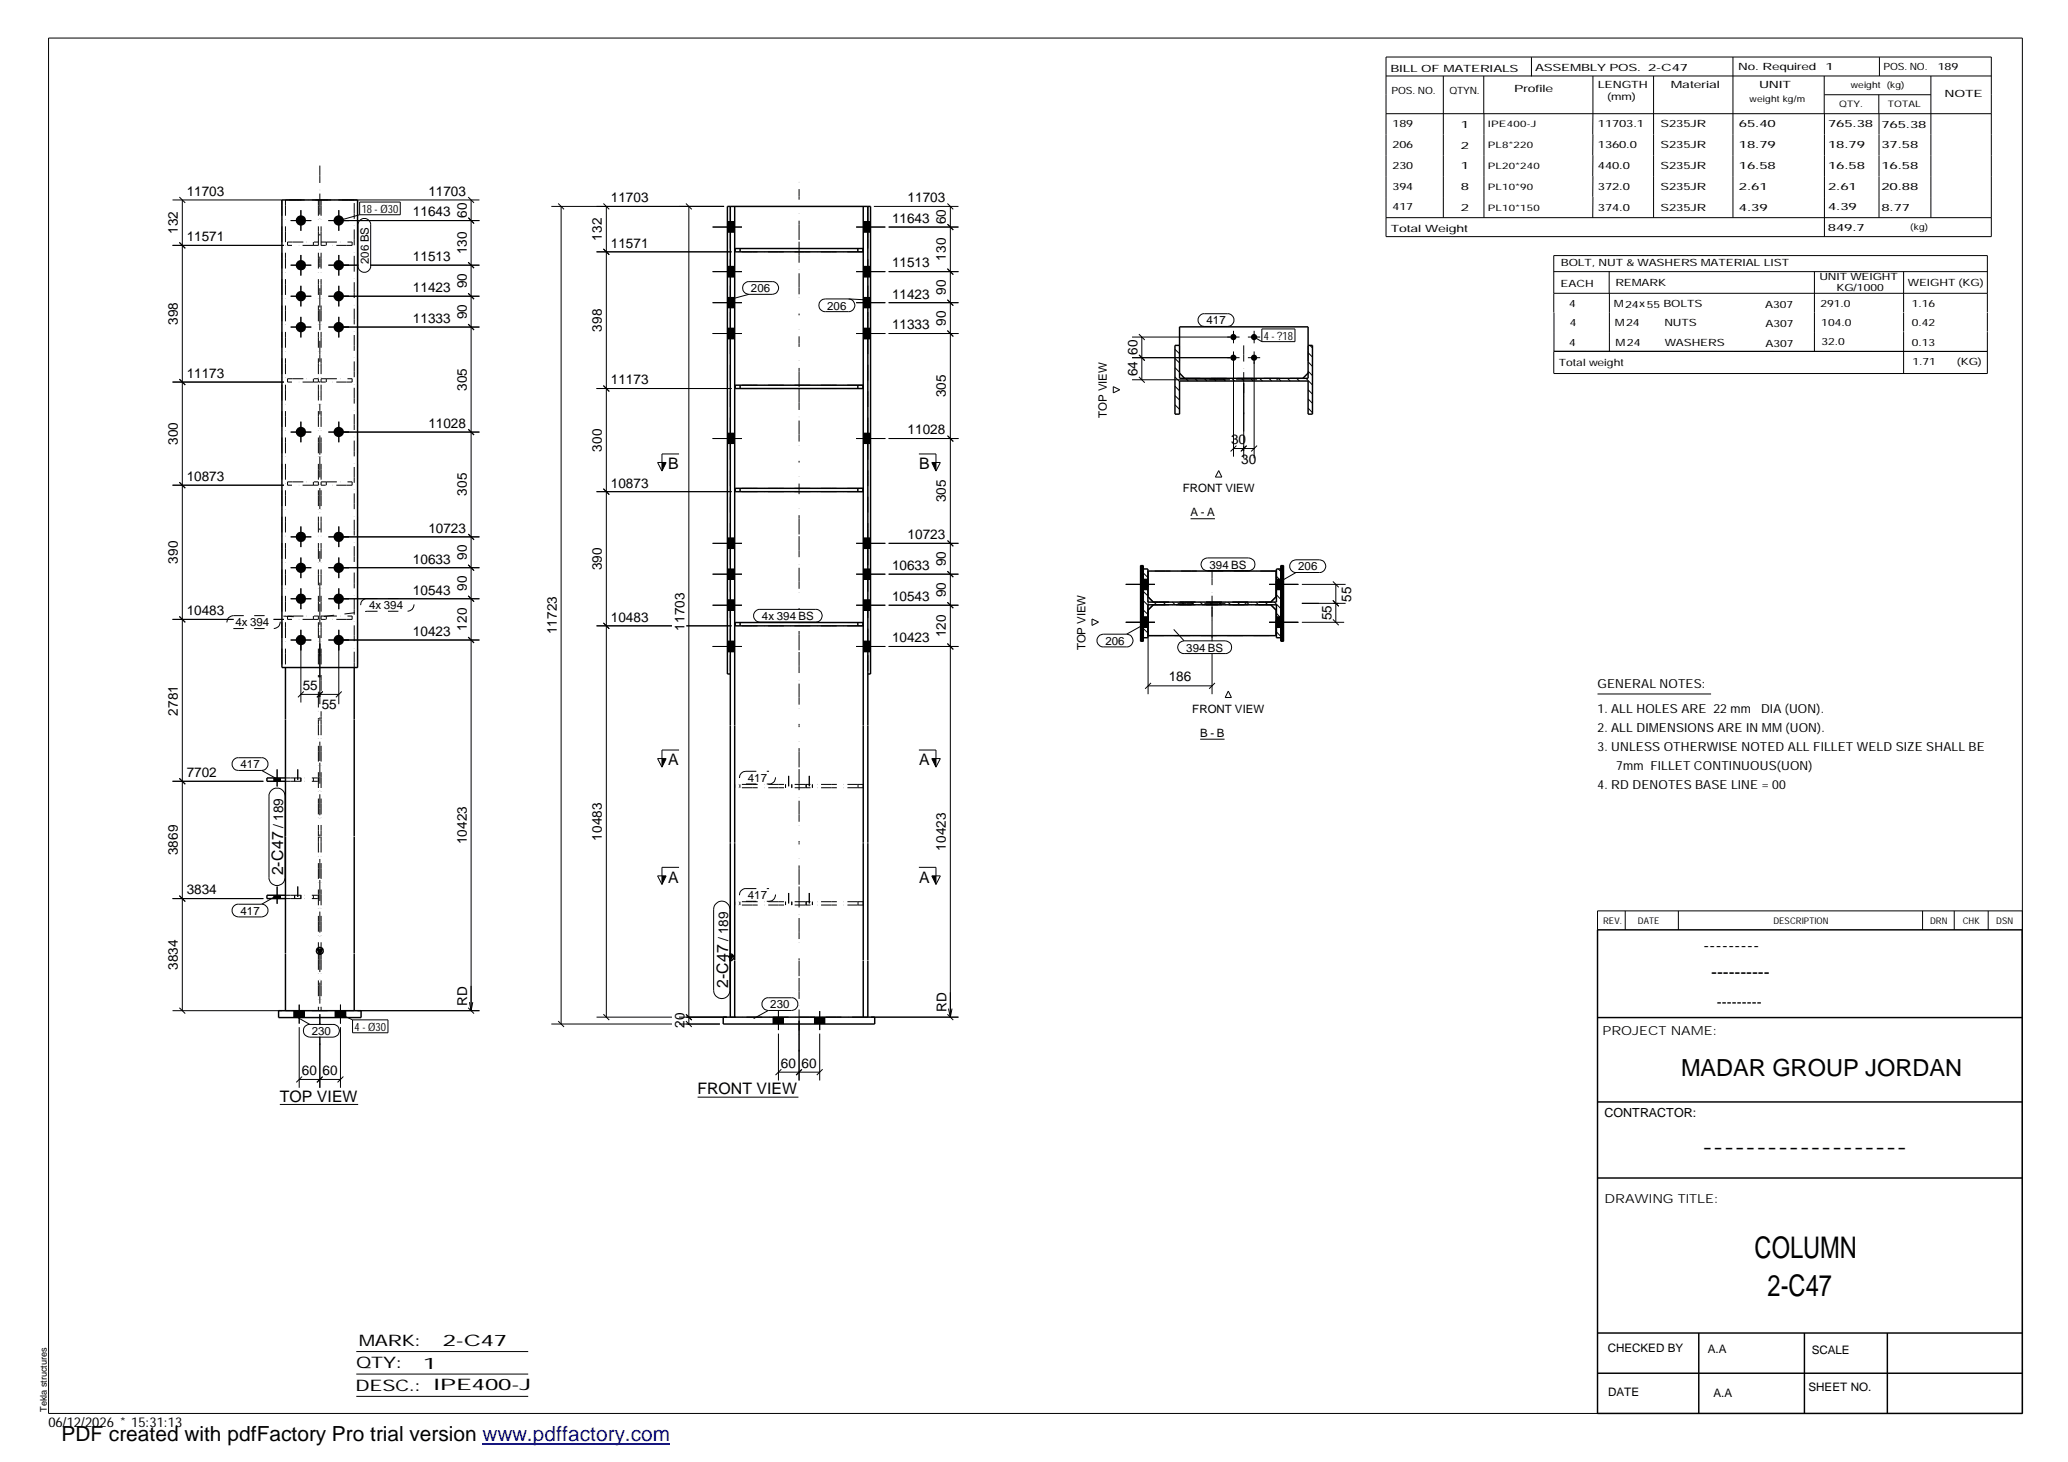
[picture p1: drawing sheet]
<svg xmlns="http://www.w3.org/2000/svg" width="420mm" height="297mm" viewBox="0 0 420 297" stroke-linecap="round" stroke-linejoin="round" font-family="sans-serif">
<g fill="none" stroke="#000" stroke-width=".2">
<path d="M9.9 7.7h401v279.5h-401zM281.6 11.6h123v36.5h-123zM281.6 15.4h123M293.2 15.4v28.8M301.5 15.4v7.7M311.1 11.6v3.9M323.6 15.4v16.2M336 15.4v28.8M352.1 11.6v32.6M370.6 15.4v7.7M370.7 19.2h21.6M381.7 19.2v3.9"/>
<path d="M381.8 11.6v3.8M392.3 15.4v28.8M281.6 23.1h123M301.5 23.1v21.1M323.6 31.6v4.2M323.6 35.8v4.2M370.7 23.1v25M381.8 23.1v21.1M35.1 49.9h22.6M35.1 40.6h22.2M36.4 49.3l1.2 1.1M36.4 40l1.2 1.2"/>
<path d="M37 40.6v164.7M59.1 44.8h4.1M59.1 53.9h4.1M61.1 42.7v4.2M61.1 51.8v4.2M61.1 58.1v4.2M66.7 44.8h30.7M66.7 53.9h6.1M68.8 42.7v4.2M68.8 51.8v4.2M68.8 58.1v4.2M72.6 40.6h24.8"/>
<path d="M73.1 41h8.2v2.6h-8.2zM73.1 43.6l-4.3 1.2M73.1 44.8a1.28 1.28 0 0 1 1.4-.3 1.28 1.28 0 0 1 .8 1.2v8.3a1.29 1.29 0 0 1-1.3 1.3 1.29 1.29 0 0 1-1.3-1.3v-8.3l.1-.5zM75.2 53.9h22.2M95.1 59.6l1.2 1.2M95.1 53.3l1.2 1.2M95.1 44.2l1.2 1.2-1.1-1.1M95.1 40l1.2 1.2M95.7 40.6v164.7M112 41.9h35.1M113.4 41.3l1.2 1.2M114 41.9v166.2"/>
<path d="M121.2 51.2h27.4M122.6 50.6l1.2 1.2M122.6 41.3l1.2 1.2M123.2 41.9v164.8M139.4 41.3l1.1 1.2M140 41.9v166.2M144.8 46.1h5.9M144.8 55.2h5.9M147.8 47.1h1.5M147.8 45.1h1.5M147.8 56.2h1.5M147.8 54.1h1.5"/>
<path d="M151.1 57.8l.8-.6h5a1.29 1.29 0 0 1 1.3 1.3 1.29 1.29 0 0 1-1.3 1.3h-4.8a1.31 1.31 0 0 1-1-2zM152.1 59.8l-4.2 1.1M173.9 46.1h6M173.9 55.2h6M175.4 47.1h1.5M175.4 45.1h1.5M175.4 56.2h1.5M175.4 54.1h1.5M177.5 41.9h17.2M180.6 46.1h14.1M180.6 55.2h14.1M192.5 54.6l1.2 1.2"/>
<path d="M192.5 45.5l1.2 1.2M192.5 41.3l1.2 1.2M193.1 41.9v164.8M281.6 44.2h123M315.7 55.2h88.1M315.7 59.6h88.1M323.6 40v4.2M326.9 55.1v4.5M327 59.6v11.8M368.6 55.2v16.2M386.8 55.2v8.2M35.1 77.6h22.6"/>
<path d="M36.4 77l1.2 1.2M59.1 60.2h4.1M59.1 66.4h4.1M61.1 64.4v4.2M66.7 60.2h30.7M66.7 66.4h30.7M68.8 64.4v4.2M95.1 65.9l1.2 1.1M121.2 78.9h27.4M122.6 78.3l1.2 1.2M144.8 61.5h5.9M144.8 67.8h5.9"/>
<path d="M147.8 62.5h1.5M147.8 60.4h1.5M147.8 68.8h1.5M147.8 66.7h1.5M166.8 61.1l.4-.3 .5-.1h4.7a1.29 1.29 0 0 1 1.3 1.3 1.29 1.29 0 0 1-1.3 1.3h-4.7a1.28 1.28 0 0 1-1.2-.8 1.28 1.28 0 0 1 .3-1.4zM172.4 60.7l4 .2M173.9 61.5h6M173.9 67.8h6M175.4 62.5h1.5M175.4 60.4h1.5M175.4 68.8h1.5M175.4 66.7h1.5"/>
<path d="M180.6 61.5h14.1M180.6 67.8h14.1M192.5 67.2l1.2 1.2M192.5 60.9l1.2 1.2M226.2 78.6l1.3 .6-1.3 .6zM230 72.7h21.8M230 68.5h21.8M230 77.2h19.9M231.4 76.6l1.2 1.2M231.4 72.1l1.2 1.2M231.4 67.9l1.2 1.2M232 68.5v8.7"/>
<path d="M238.7 71l.9 .9M238.7 72.8l.9 .9M238.7 74.7l.9 .9M238.7 76.6l.9 .9M238.7 78.5l.9 .9M240.9 76.9l.5 .5M242.7 76.9l.6 .5M243.6 64.3l.8-.6h5a1.29 1.29 0 0 1 1.3 1.3 1.29 1.29 0 0 1-1.3 1.3h-4.7a1.31 1.31 0 0 1-1.1-2zM244.6 76.9l.6 .5M246.5 76.9l.6 .5M248.4 76.9l.6 .5M250.3 76.9l.5 .5"/>
<path d="M250.6 67.2v2.6M250.6 71.4v21.4M252.2 76.9l.5 .5M252.7 77.8v15.3M253.5 72.7h2.5M253.5 68.5h2.5M254 76.9l.6 .5M254.8 67.2v2.6M254.8 71.4v21.7M254.8 68.5l1.6 .9M255.9 76.9l.6 .5M256.4 66.8h6.7v2.6h-6.7z"/>
<path d="M257.8 76.9l.6 .5M259.7 76.9l.6 .5M261.6 76.9l.5 .5M263.4 76.9l.6 .5M265.3 76.9l1.4 1.3M265.8 71.7l.9 .8M265.8 73.5l.9 1M265.8 75.4l.9 .9M265.8 79.2l.9 .9M266.1 70.2l.6 .5M315.7 71.4v4.4M315.7 71.4h88.1h-88"/>
<path d="M315.7 63.5v7.9M386.8 63.5v3.9M386.8 67.5v8.4M403.8 63.4v-11.5h-88.1v11.6M403.8 63.5v3.9M403.8 67.5v8.4h-88.1M35.1 98.6h22.6M36.4 98l1.2 1.2M59.1 87.8h4.1M61.1 85.7v4.2M66.7 87.8h30.7M68.8 85.7v4.2"/>
<path d="M95.1 87.2l1.2 1.2M121.2 99.9h27.4M122.6 99.3l1.2 1.2M133.6 94h1.7l-.8 1.7zM138 92.2h-3.5v3.5M144.8 89.1h5.9M147.8 90.1h1.5M147.8 88h1.5M173.9 89.1h6M175.4 90.1h1.5M175.4 88h1.5M180.6 89.1h14.1"/>
<path d="M186.7 92.2h3.5v3.5M189.3 94h1.8l-.9 1.7zM192.5 88.5l1.2 1.2M238.7 80.4l.9 .9M238.7 82.2l.9 1M247.6 95.6l.6 1.3h-1.3zM250.6 91.1h4.2M251.2 90.5l-1.2 1.2M253.3 90.5l-1.2 1.2M255.4 90.5l-1.2 1.2M265.8 81.1l.9 .8M265.8 82.9l.9 .9"/>
<path d="M59.1 109.1h4.1M59.1 115.3h4.1M61.1 107v4.2M61.1 113.3v4.2M61.1 119.5v4.3M66.7 109.1h30.7M66.7 115.3h30.7M68.8 107v4.2M68.8 113.3v4.2M68.8 119.5v4.3M95.1 114.8l1.2 1.1M95.1 108.5l1.2 1.2"/>
<path d="M144.8 110.4h5.9M144.8 116.7h5.9M147.8 111.4h1.5M147.8 109.3h1.5M147.8 117.7h1.5M147.8 115.6h1.5M173.9 110.4h6M173.9 116.7h6M175.4 111.4h1.5M175.4 109.3h1.5M175.4 117.7h1.5M175.4 115.6h1.5"/>
<path d="M180.6 110.4h14.1M180.6 116.7h14.1M192.5 116.1l1.2 1.1M192.5 109.8l1.2 1.2M228.7 118.7h6M231.7 117l.6-.6 .9 .9M231.7 115.4l.6-.5-.6 .6M231.7 116l.6-.6-.6 .7M231.7 118l.6-.5-.6 .6M231.8 114.9l-.1 .1M231.9 114.9l-.2 .2M232 114.9l-.3 .2"/>
<path d="M232 114.9l-.3 .3M232.1 114.9l-.4 .4M232.2 114.9l-.5 .5M232.3 118.3l.9 .9M232.3 115l-.6 .6M232.3 115.1l-.6 .6M232.3 115.2l-.6 .6M232.3 115.3l-.6 .5M232.3 115.3l-.6 .6M232.3 115.6l-.6 .5M232.3 115.6l-.6 .6M232.3 115.7l-.6 .6"/>
<path d="M232.3 115.8l-.6 .6M232.3 115.9l-.6 .5 .6-.5M232.3 116l-.6 .6M232.3 116.1l-.6 .6M232.3 116.2l-.6 .6M232.3 116.3l-.6 .6M232.3 116.5l-.6 .5M232.3 116.5l-.6 .6M232.3 116.6l-.6 .6M232.3 116.7l-.6 .5M232.3 116.8l-.6 .5M232.3 116.8l-.6 .6"/>
<path d="M232.3 116.9l-.6 .6M232.3 117l-.6 .5M232.3 117.1l-.6 .5M232.3 117.2l-.6 .5h1.5M232.3 117.2l-.6 .6M232.3 117.3l-.6 .5M232.3 117.4l-.6 .5M232.3 117.6l-.6 .5M232.3 117.7l-.6 .5M232.3 117.8l-.6 .5M232.3 117.8l-.6 .6M232.3 117.9l-.6 .6 .6-.5"/>
<path d="M232.3 118.1l-.6 .5M232.3 118.1l-.6 .6M232.3 118.2l-.6 .6M232.3 118.3l-.6 .5M232.3 118.3l-.6 .6M232.3 118.4l-.6 .6M232.3 118.5l-.6 .6M232.3 118.6l-.6 .6M232.3 118.7l-.6 .6M232.3 118.8l-.6 .6M232.3 118.9l-.6 .6M232.3 119l-.6 .6"/>
<path d="M232.3 119.1l-.6 .6M232.3 119.2l-.6 .5 1.5 .1M232.3 119.2l-.6 .6M232.3 119.3l-.6 .6M232.3 119.4l-.6 .6M232.3 119.6l-.6 .6M232.3 119.7l-.6 .6M232.3 119.8l-.6 .5M232.3 119.9l-.6 .5M232.3 119.9l-.6 .6 .6-.5M241.9 105.4h4.9M244.4 113.7l.9-.3h8.4a1.29 1.29 0 0 1 1.3 1.2 1.29 1.29 0 0 1-1.3 1.3h-8.4a1.3 1.3 0 0 1-1.2-.8 1.3 1.3 0 0 1 .3-1.4z"/>
<path d="M257.9 118.7h5.9M259.3 117.1l.9 .9 .6-.5-.6 .6M259.3 119l.9 .9 .6-.6M259.3 117.7l1.5 .1-.6 .5M259.3 119.8h1.5l-.6 .5M260.2 115.4l.6-.5-.6 .6M260.2 116l.6-.6-.6 .7M260.3 114.9l-.1 .1M260.4 114.9l-.2 .2M260.5 114.9l-.3 .2M260.6 114.9l-.4 .3M260.6 114.9l-.4 .4"/>
<path d="M260.7 114.9l-.5 .5M260.8 115.6l-.6 .5-.5-.5M260.8 115l-.6 .6M260.8 115.1l-.6 .6M260.8 115.2l-.6 .6M260.8 115.3l-.6 .5M260.8 115.3l-.6 .6M260.8 115.6l-.6 .6M260.8 115.7l-.6 .6M260.8 115.8l-.6 .6M260.8 115.9l-.6 .5 .6-.5M260.8 116l-.6 .6"/>
<path d="M260.8 116.1l-.6 .6M260.8 116.2l-.6 .6M260.8 116.3l-.6 .6M260.8 116.4l-.6 .6M260.8 116.5l-.6 .5M260.8 116.5l-.6 .6M260.8 116.6l-.6 .6M260.8 116.7l-.6 .5M260.8 116.8l-.6 .5M260.8 116.8l-.6 .6M260.8 116.9l-.6 .6M260.8 117l-.6 .5"/>
<path d="M260.8 117.1l-.6 .5M260.8 117.2l-.6 .5M260.8 117.2l-.6 .6M260.8 117.3l-.6 .5M260.8 117.4l-.6 .5M260.8 117.6l-.6 .5M260.8 117.7l-.6 .5M260.8 117.8l-.6 .6M260.8 117.9l-.6 .6 .6-.5M260.8 118.1l-.6 .5M260.8 118.1l-.6 .6M260.8 118.2l-.6 .6"/>
<path d="M260.8 118.3l-.6 .5M260.8 118.3l-.6 .6M260.8 118.4l-.6 .6M260.8 118.5l-.6 .6M260.8 118.6l-.6 .6M260.8 118.7l-.6 .6M260.8 118.8l-.6 .6M260.8 118.9l-.6 .6M260.8 119l-.6 .6M260.8 119.1l-.6 .6M260.8 119.2l-.6 .5M260.8 119.2l-.6 .6"/>
<path d="M260.8 119.4l-.6 .6M260.8 119.6l-.6 .6M260.8 119.7l-.6 .6M260.8 119.9l-.6 .5M260.8 119.9l-.6 .6 .6-.5M262.4 114.1l.9-.4h4.8a1.29 1.29 0 0 1 1.3 1.3 1.29 1.29 0 0 1-1.3 1.3h-4.8a1.28 1.28 0 0 1-1.2-.8 1.28 1.28 0 0 1 .3-1.4zM263.3 116.3l-3 1.7M264.5 118.7h8.9M270.8 118.1l1.2 1.2M271.4 118.7v7.7M35.1 125.8h12.4M36.4 125.3l1.2 1.1"/>
<path d="M55.6 125.8h2.1M59.1 121.7h4.1M59.1 130h4.1M61.1 128v14.7M65 130.8v12.3M66.7 121.7h30.7M66.7 130h30.7M68.8 128v15.1M95.1 129.4l1.2 1.2M95.1 121.1l1.2 1.1M121.2 127.2h15.3M122.6 126.6l1.2 1.1"/>
<path d="M139.4 127.2h9.2M144.8 123h5.9M144.8 131.3h5.9M147.8 130.3h1.5M147.8 124h1.5M147.8 121.9h1.5M147.8 132.4h1.5M153.3 124.4l.8-.6h11.6a1.29 1.29 0 0 1 1.3 1.3 1.29 1.29 0 0 1-1.3 1.3h-11.3a1.31 1.31 0 0 1-1.1-2zM173.9 123h6M173.9 131.3h6M175.4 130.3h1.5M175.4 124h1.5"/>
<path d="M175.4 121.9h1.5M175.4 132.4h1.5M180.6 123h14.1M180.6 131.3h14.1M192.5 130.8l1.2 1.1M192.5 122.4l1.2 1.2M221.9 125.8l1.3 .6-1.3 .7zM223.4 129.1l.8-.3h4.7a1.29 1.29 0 0 1 1.3 1.3 1.29 1.29 0 0 1-1.3 1.3h-4.7a1.3 1.3 0 0 1-1.3-.9 1.3 1.3 0 0 1 .5-1.4zM228.7 126.4h6M231.7 120.7l.6-.5 .9 .9M231.7 124.5l.6-.6 .9 .9M231.7 126.4l.6-.6 .9 .9"/>
<path d="M231.7 128.3l.6-.6 .9 .9M231.7 120l.6-.5-.6 .6M231.7 120.8l.6-.5-.6 .5M231.7 122.8l.6-.5-.6 .6M231.7 124.9l.6-.6-.6 .7M231.7 126.9l.6-.5-.6 .6M231.7 128.9l.6-.5-.6 .6M231.9 127.2l-3 1.6M232.2 130.3h.1M232.3 121.9l-.6 .7 .6-.6 .9 1M232.3 120.1l-.6 .5M232.3 120.4l-.6 .5"/>
<path d="M232.3 120.5l-.6 .5M232.3 120.6l-.6 .5M232.3 120.6l-.6 .6M232.3 120.7l-.6 .5M232.3 120.8l-.6 .5M232.3 120.8l-.6 .6M232.3 120.9l-.6 .6M232.3 121.1l-.6 .5M232.3 121.1l-.6 .6M232.3 121.2l-.6 .6M232.3 121.3l-.6 .6M232.3 121.4l-.6 .5"/>
<path d="M232.3 121.4l-.6 .6M232.3 121.5l-.6 .6M232.3 121.6l-.6 .6M232.3 121.7l-.6 .5M232.3 121.7l-.6 .6M232.3 121.8l-.6 .6M232.3 121.9l-.6 .6M232.3 122.1l-.6 .6M232.3 122.2l-.6 .6M232.3 122.4l-.6 .6M232.3 122.5l-.6 .5M232.3 122.6l-.6 .5"/>
<path d="M232.3 122.6l-.6 .6M232.3 122.7l-.6 .6M232.3 122.8l-.6 .5M232.3 122.9l-.6 .5M232.3 123l-.6 .5M232.3 123l-.6 .6M232.3 123.1l-.6 .5M232.3 123.2l-.6 .5M232.3 123.3l-.6 .5M232.3 123.3l-.6 .6M232.3 123.4l-.6 .5M232.3 123.5l-.6 .5"/>
<path d="M232.3 123.6l-.6 .5M232.3 123.6l-.6 .6M232.3 123.7l-.6 .6M232.3 123.8l-.6 .5M232.3 123.9l-.6 .5M232.3 124l-.6 .6 .6-.5M232.3 124.1l-.6 .6M232.3 124.2l-.6 .6M232.3 124.4l-.6 .6M232.3 124.5l-.6 .6M232.3 124.6l-.6 .6M232.3 124.7l-.6 .6"/>
<path d="M232.3 124.8l-.6 .6h1.5M232.3 124.9l-.6 .6M232.3 125l-.6 .5M232.3 125l-.6 .6M232.3 125.1l-.6 .6M232.3 125.2l-.6 .6M232.3 125.3l-.6 .5M232.3 125.3l-.6 .6M232.3 125.4l-.6 .6M232.3 125.5l-.6 .6M232.3 125.6l-.6 .5M232.3 125.7l-.6 .5"/>
<path d="M232.3 125.7l-.6 .6M232.3 125.9l-.6 .5M232.3 126l-.6 .5M232.3 126l-.6 .6 .6-.5M232.3 126.2l-.6 .5M232.3 126.3l-.6 .5M232.3 126.5l-.6 .5M232.3 126.6l-.6 .5M232.3 126.6l-.6 .6M232.3 126.7l-.6 .6M232.3 126.8l-.6 .5M232.3 126.9l-.6 .5"/>
<path d="M232.3 126.9l-.6 .6h1.5M232.3 127l-.6 .6M232.3 127.1l-.6 .6M232.3 127.2l-.6 .5M232.3 127.2l-.6 .6M232.3 127.3l-.6 .6M232.3 127.4l-.6 .6M232.3 127.5l-.6 .5M232.3 127.5l-.6 .6M232.3 127.6l-.6 .6M232.3 127.7l-.6 .6M232.3 127.8l-.6 .6"/>
<path d="M232.3 127.9l-.6 .6M232.3 128l-.6 .6M232.3 128l-.6 .6 .6-.5M232.3 128.2l-.6 .6M232.3 128.3l-.6 .5M232.3 128.5l-.6 .6M232.3 128.6l-.6 .5M232.3 128.7l-.6 .5M232.3 128.7l-.6 .6M232.3 128.8l-.6 .6M232.3 128.9l-.6 .5M232.3 129l-.6 .5"/>
<path d="M232.3 129.1l-.6 .5M232.3 129.1l-.6 .6M232.3 129.2l-.6 .5M232.3 129.3l-.6 .5M232.3 129.4l-.6 .5M232.3 129.4l-.6 .6M232.3 129.5l-.6 .5M232.3 129.6l-.6 .5M232.3 129.7l-.6 .5M232.3 129.7l-.6 .6M232.3 129.8l-.5 .5M232.3 129.9l-.4 .4"/>
<path d="M232.3 130l-.3 .3M232.3 130.1l-.2 .2M232.3 130.2l-.1 .1M233.3 139.3h13M233.3 121.9v19.1M233.8 138.8l-1.1 1.1M234.4 122.3l.6 .6M236.3 122.3l.6 .6M238.2 122.3l.6 .6M238.5 127.9l2.1 2.3M239.6 130.6l1-.4h8.3a1.29 1.29 0 0 1 1.3 1.3 1.29 1.29 0 0 1-1.3 1.3h-8.3a1.3 1.3 0 0 1-1.2-.8 1.3 1.3 0 0 1 .2-1.4zM240.1 122.3l.5 .6"/>
<path d="M242 122.3l.5 .6M243.8 122.3l.6 .6M245.7 122.3l.6 .6M246.3 123.3v7M246.3 132.7v8.3M246.8 138.8l-1.1 1.1M247.6 122.3l.6 .6M249.5 122.3l.6 .6M251.4 122.3l.5 .6M253.2 122.3l.6 .6M255.1 122.3l.6 .6M257 122.3l.6 .6"/>
<path d="M257.9 126.4h5.9M258.9 122.3l1.3 1.3 .6-.5M259.3 120.8l.9 1 .6-.6M259.3 124.6l.9 .9 .6-.5M259.3 126.5l.9 .9 .6-.5M259.3 128.4l.9 .9 .6-.6M259.3 125.4l1.5-.1-.6 .6M259.3 127.5h1.5M260.2 120l.6-.5-.6 .6M260.2 122.8l.6-.5-.6 .6M260.2 124.9l.6-.6-.6 .7M260.2 126.9l.6-.5-.6 .6"/>
<path d="M260.2 128.9l.6-.5-.6 .6M260.8 120.1l-.6 .5M260.8 120.2l-.6 .5M260.8 120.3l-.6 .5M260.8 120.4l-.6 .5M260.8 120.5l-.6 .5M260.8 120.6l-.6 .5M260.8 120.6l-.6 .6M260.8 120.7l-.6 .5M260.8 120.8l-.6 .5M260.8 120.8l-.6 .6M260.8 120.9l-.6 .6"/>
<path d="M260.8 121l-.6 .5M260.8 121.1l-.6 .5M260.8 121.1l-.6 .6M260.8 121.3l-.6 .6M260.8 121.4l-.6 .5M260.8 121.4l-.6 .6M260.8 121.5l-.6 .6M260.8 121.6l-.6 .6M260.8 121.7l-.6 .6M260.8 121.8l-.6 .6M260.8 121.9l-.6 .6M260.8 121.9l-.6 .6 .6-.5"/>
<path d="M260.8 122.1l-.6 .6M260.8 122.2l-.6 .6M260.8 122.4l-.6 .6M260.8 122.5l-.6 .5M260.8 122.6l-.6 .5M260.8 122.6l-.6 .6M260.8 122.7l-.6 .6M260.8 122.8l-.6 .5M260.8 122.9l-.6 .5M260.8 123l-.6 .5M260.8 123l-.6 .6M260.8 123.2l-.6 .5"/>
<path d="M260.8 123.3l-.6 .5M260.8 123.3l-.6 .6M260.8 123.4l-.6 .5M260.8 123.5l-.6 .5M260.8 123.6l-.6 .5M260.8 123.6l-.6 .6M260.8 123.7l-.6 .6M260.8 123.8l-.6 .5M260.8 123.9l-.6 .5M260.8 123.9l-.6 .6M260.8 124l-.6 .6 .6-.5M260.8 124.1l-.6 .6"/>
<path d="M260.8 124.2l-.6 .6M260.8 124.4l-.6 .6M260.8 124.5l-.6 .6M260.8 124.6l-.6 .6M260.8 124.7l-.6 .6M260.8 124.8l-.6 .6M260.8 124.9l-.6 .6M260.8 125l-.6 .6M260.8 125.1l-.6 .6M260.8 125.2l-.6 .6M260.8 125.3l-.6 .5M260.8 125.4l-.6 .6"/>
<path d="M260.8 125.5l-.6 .6M260.8 125.6l-.6 .5M260.8 125.7l-.6 .5M260.8 125.7l-.6 .6M260.8 125.8l-.6 .6M260.8 125.9l-.6 .5M260.8 126l-.6 .5M260.8 126l-.6 .6 .6-.5M260.8 126.2l-.6 .5M260.8 126.3l-.6 .5M260.8 126.5l-.6 .5M260.8 126.6l-.6 .5"/>
<path d="M260.8 126.6l-.6 .6M260.8 126.7l-.6 .6M260.8 126.8l-.6 .5M260.8 126.9l-.6 .6M260.8 127l-.6 .6M260.8 127.1l-.6 .6M260.8 127.2l-.6 .5M260.8 127.2l-.6 .6M260.8 127.3l-.6 .6M260.8 127.4l-.6 .6M260.8 127.5l-.6 .5M260.8 127.5l-.6 .6"/>
<path d="M260.8 127.6l-.6 .6M260.8 127.7l-.6 .6M260.8 127.8l-.6 .6M260.8 127.9l-.6 .6M260.8 128l-.6 .6M260.8 128l-.6 .6 .6-.5M260.8 128.2l-.6 .6M260.8 128.3l-.6 .5M260.8 128.5l-.6 .6M260.8 128.6l-.6 .5M260.8 128.7l-.6 .5M260.8 128.8l-.6 .6"/>
<path d="M260.8 128.9l-.6 .5M260.8 129l-.6 .5M260.8 129.1l-.6 .5M260.8 129.1l-.6 .6M260.8 129.2l-.6 .5M260.8 129.3l-.6 .5M260.8 129.4l-.6 .5M260.8 129.4l-.6 .6M260.8 129.5l-.6 .5M260.8 129.6l-.6 .5M260.8 129.7l-.6 .5M260.8 129.7l-.6 .6"/>
<path d="M260.8 129.8l-.5 .5M260.8 129.9l-.4 .4M260.8 129.9l-.3 .4M260.8 130l-.3 .3M260.8 130.1l-.2 .2M260.8 130.2l-.1 .1M264.5 126.4h8.6M264.5 122.6h8.9M270.8 125.8l1.2 1.2M270.8 122l1.2 1.2M35.1 158.7h18.4M36.4 158.1l1.2 1.2"/>
<path d="M47.5 154.3l.7-.3h5a1.29 1.29 0 0 1 1.3 1.2 1.29 1.29 0 0 1-1.3 1.3h-4.8a1.32 1.32 0 0 1-1.1-.8 1.32 1.32 0 0 1 .2-1.4zM53.2 156.5l2.9 1.7M55.7 158.1v.6M56.3 156.3v3.5M56.9 158.1v.6M61.1 141.1h7.7M61.7 140.5l-1.2 1.2M65.6 140.5l-1.2 1.2M69.4 140.5l-1.2 1.2M133.6 154.1h1.7l-.8 1.8zM138 152.4h-3.5v3.5M186.7 152.4h3.5v3.5"/>
<path d="M189.3 154.1h1.8l-.9 1.8zM243.8 150.2h5M249.6 140.4l.6 1.3h-1.3zM324.6 141h23M55.1 160.6a1.62 1.62 0 0 1 1.8-.4 1.62 1.62 0 0 1 1 1.5v16.6a1.63 1.63 0 0 1-1.6 1.6 1.63 1.63 0 0 1-1.6-1.6v-16.9zM133.6 178h1.7l-.8 1.7zM138 176.2h-3.5v3.5M186.7 176.2h3.5v3.5M189.3 178h1.8l-.9 1.7zM35.1 182.6h18.4M36.4 182l1.2 1.2M47.5 184.1l.7-.4h5a1.29 1.29 0 0 1 1.3 1.3 1.29 1.29 0 0 1-1.3 1.3h-4.8a1.32 1.32 0 0 1-1.1-.8 1.32 1.32 0 0 1 .2-1.4z"/>
<path d="M55.7 181.9v.7M56.1 182l-2.9 1.7M56.3 180.1v3.5M56.9 181.9v.7M145.3 183.8a1.65 1.65 0 0 1 1.8-.6 1.65 1.65 0 0 1 1.2 1.5v16.5a1.65 1.65 0 0 1-1.7 1.7 1.65 1.65 0 0 1-1.6-1.7v-16.5zM330.2 185.1v3.8M341 185.1v3.8M390.6 185.1v3.8M397 185.1v3.8M403.9 185.1v3.8M410.9 185.1h-86.3v3.8M35.1 205.3h22.2"/>
<path d="M36.4 204.8l1.2 1.1M59.7 205.3v1.4M60 206.4l2.9 1.7M60.8 204.1v3.9M60.8 208.7v12.3M60.8 219.3h8.4M61.4 218.7l-1.2 1.2M61.8 205.3v1.4M62 208.5l.7-.4h4.9a1.29 1.29 0 0 1 1.4 1.3 1.29 1.29 0 0 1-1.4 1.3h-4.7a1.31 1.31 0 0 1-1.2-.8 1.31 1.31 0 0 1 .3-1.4zM65 206.1v2.1M65 210.6v10.4M65.6 218.7l-1.2 1.2"/>
<path d="M68.1 205.3v1.4M69.2 204.1v3.9M69.2 208.7v12.3M69.2 206.1l2.4 1.1M69.8 218.7l-1.2 1.2M70.2 205.3v1.4M71.6 207.2h7.2v2.6h-7.2zM72.6 205.3h24.8M95.1 204.8l1.2 1.1M95.4 203.6l.3 1.7M96.1 203.6l-.4 1.7M112 208.1h24.5"/>
<path d="M113.4 207.5l1.2 1.1M121.2 206.7h15.3M122.6 206.1l1.2 1.1M138 208.1h8.3M138 206.7h9.7M139.4 207.5l1.1 1.1M139.4 206.1l1.1 1.1M155.4 202.9l.4-.2h5a1.29 1.29 0 0 1 1.3 1.3 1.29 1.29 0 0 1-1.3 1.3h-4.7a1.3 1.3 0 0 1-1.2-.9 1.3 1.3 0 0 1 .5-1.5zM156.1 205.3l-3 1.7M157.1 206.7v1.4M158.2 205.4v3.9M158.2 210v9.5"/>
<path d="M158.2 217.8h8.3M158.7 217.2l-1.1 1.2M159.2 206.7v1.4M162.3 207.4v12.1M162.9 217.2l-1.1 1.2M165.5 206.7v1.4M166.5 205.4v3.9M166.5 210v9.5M167.1 217.2l-1.2 1.2M167.6 206.7v1.4M177 206.7h17.7M192.5 206.1l1.2 1.1"/>
<path d="M192.7 204.9l.4 1.8M193.4 204.9l-.3 1.8M56.9 224.4h15.9M141.7 222.9h20.5M72.4 274.6h34.9M72.4 279.2h34.9M72.4 283.7h34.9"/>
</g>
<g fill="#000">
<path d="M134.5 94h.8l-.8 1.7zM189.3 94h.9v1.7zM134.5 154.1h.8l-.8 1.8zM189.3 154.1h.9v1.8zM134.5 178h.8l-.8 1.7zM189.3 178h.9v1.7zM64.4 192.9h1.1l-.5 .9zM147.8 194.2h1.1l-.5 .9z"/>
<path d="M147.8 45.1h.6v2h-.6z" fill-rule="evenodd"/>
<path d="M147.8 54.1h.6v2.1h-.6z" fill-rule="evenodd"/>
<path d="M147.8 45.1h.6v2h-.6z" fill-rule="evenodd"/>
<path d="M147.8 54.1h.6v2.1h-.6z" fill-rule="evenodd"/>
<path d="M148.4 45.1h.9v2h-.9z" fill-rule="evenodd"/>
<path d="M148.4 54.1h.9v2.1h-.9z" fill-rule="evenodd"/>
<path d="M148.4 45.1h.9v2h-.9z" fill-rule="evenodd"/>
<path d="M148.4 54.1h.9v2.1h-.9z" fill-rule="evenodd"/>
<path d="M175.4 45.1h.9v2h-.9z" fill-rule="evenodd"/>
<path d="M175.4 54.1h.9v2.1h-.9z" fill-rule="evenodd"/>
<path d="M175.4 45.1h.9v2h-.9z" fill-rule="evenodd"/>
<path d="M175.4 54.1h.9v2.1h-.9z" fill-rule="evenodd"/>
<path d="M176.3 45.1h.6v2h-.6z" fill-rule="evenodd"/>
<path d="M176.3 54.1h.6v2.1h-.6z" fill-rule="evenodd"/>
<path d="M176.3 45.1h.6v2h-.6z" fill-rule="evenodd"/>
<path d="M176.3 54.1h.6v2.1h-.6z" fill-rule="evenodd"/>
<path d="M147.8 60.4h.6v2.1h-.6z" fill-rule="evenodd"/>
<path d="M147.8 66.7h.6v2.1h-.6z" fill-rule="evenodd"/>
<path d="M147.8 60.4h.6v2.1h-.6z" fill-rule="evenodd"/>
<path d="M147.8 66.7h.6v2.1h-.6z" fill-rule="evenodd"/>
<path d="M148.4 60.4h.9v2.1h-.9z" fill-rule="evenodd"/>
<path d="M148.4 66.7h.9v2.1h-.9z" fill-rule="evenodd"/>
<path d="M148.4 60.4h.9v2.1h-.9z" fill-rule="evenodd"/>
<path d="M148.4 66.7h.9v2.1h-.9z" fill-rule="evenodd"/>
<path d="M175.4 60.4h.9v2.1h-.9z" fill-rule="evenodd"/>
<path d="M175.4 66.7h.9v2.1h-.9z" fill-rule="evenodd"/>
<path d="M175.4 60.4h.9v2.1h-.9z" fill-rule="evenodd"/>
<path d="M175.4 66.7h.9v2.1h-.9z" fill-rule="evenodd"/>
<path d="M176.3 60.4h.6v2.1h-.6z" fill-rule="evenodd"/>
<path d="M176.3 66.7h.6v2.1h-.6z" fill-rule="evenodd"/>
<path d="M176.3 60.4h.6v2.1h-.6z" fill-rule="evenodd"/>
<path d="M176.3 66.7h.6v2.1h-.6z" fill-rule="evenodd"/>
<path d="M147.8 88h.6v2.1h-.6z" fill-rule="evenodd"/>
<path d="M147.8 88h.6v2.1h-.6z" fill-rule="evenodd"/>
<path d="M148.4 88h.9v2.1h-.9z" fill-rule="evenodd"/>
<path d="M148.4 88h.9v2.1h-.9z" fill-rule="evenodd"/>
<path d="M175.4 88h.9v2.1h-.9z" fill-rule="evenodd"/>
<path d="M175.4 88h.9v2.1h-.9z" fill-rule="evenodd"/>
<path d="M176.3 88h.6v2.1h-.6z" fill-rule="evenodd"/>
<path d="M176.3 88h.6v2.1h-.6z" fill-rule="evenodd"/>
<path d="M147.8 109.3h.6v2.1h-.6z" fill-rule="evenodd"/>
<path d="M147.8 115.6h.6v2.1h-.6z" fill-rule="evenodd"/>
<path d="M147.8 109.3h.6v2.1h-.6z" fill-rule="evenodd"/>
<path d="M147.8 115.6h.6v2.1h-.6z" fill-rule="evenodd"/>
<path d="M148.4 109.3h.9v2.1h-.9z" fill-rule="evenodd"/>
<path d="M148.4 115.6h.9v2.1h-.9z" fill-rule="evenodd"/>
<path d="M148.4 109.3h.9v2.1h-.9z" fill-rule="evenodd"/>
<path d="M148.4 115.6h.9v2.1h-.9z" fill-rule="evenodd"/>
<path d="M175.4 109.3h.9v2.1h-.9z" fill-rule="evenodd"/>
<path d="M175.4 115.6h.9v2.1h-.9z" fill-rule="evenodd"/>
<path d="M175.4 109.3h.9v2.1h-.9z" fill-rule="evenodd"/>
<path d="M175.4 115.6h.9v2.1h-.9z" fill-rule="evenodd"/>
<path d="M176.3 109.3h.6v2.1h-.6z" fill-rule="evenodd"/>
<path d="M176.3 115.6h.6v2.1h-.6z" fill-rule="evenodd"/>
<path d="M176.3 109.3h.6v2.1h-.6z" fill-rule="evenodd"/>
<path d="M176.3 115.6h.6v2.1h-.6z" fill-rule="evenodd"/>
<path d="M231.7 117.7h.6v2.1h-.6z" fill-rule="evenodd"/>
<path d="M231.7 117.7h.6v2.1h-.6z" fill-rule="evenodd"/>
<path d="M231.7 117.7h.6v2.1h-.6z" fill-rule="evenodd"/>
<path d="M232.3 117.7h.9v2.1h-.9z" fill-rule="evenodd"/>
<path d="M232.3 117.7h.9v2.1h-.9z" fill-rule="evenodd"/>
<path d="M232.3 117.7h.9v2.1h-.9z" fill-rule="evenodd"/>
<path d="M259.3 117.7h.9v2.1h-.9z" fill-rule="evenodd"/>
<path d="M259.3 117.7h.9v2.1h-.9z" fill-rule="evenodd"/>
<path d="M259.3 117.7h.9v2.1h-.9z" fill-rule="evenodd"/>
<path d="M260.2 117.7h.6v2.1h-.6z" fill-rule="evenodd"/>
<path d="M260.2 117.7h.6v2.1h-.6z" fill-rule="evenodd"/>
<path d="M260.2 117.7h.6v2.1h-.6z" fill-rule="evenodd"/>
<path d="M147.8 121.9h.6v2.1h-.6z" fill-rule="evenodd"/>
<path d="M147.8 130.3h.6v2.1h-.6z" fill-rule="evenodd"/>
<path d="M147.8 121.9h.6v2.1h-.6z" fill-rule="evenodd"/>
<path d="M147.8 130.3h.6v2.1h-.6z" fill-rule="evenodd"/>
<path d="M148.4 121.9h.9v2.1h-.9z" fill-rule="evenodd"/>
<path d="M148.4 130.3h.9v2.1h-.9z" fill-rule="evenodd"/>
<path d="M148.4 121.9h.9v2.1h-.9z" fill-rule="evenodd"/>
<path d="M148.4 130.3h.9v2.1h-.9z" fill-rule="evenodd"/>
<path d="M175.4 121.9h.9v2.1h-.9z" fill-rule="evenodd"/>
<path d="M175.4 130.3h.9v2.1h-.9z" fill-rule="evenodd"/>
<path d="M175.4 121.9h.9v2.1h-.9z" fill-rule="evenodd"/>
<path d="M175.4 130.3h.9v2.1h-.9z" fill-rule="evenodd"/>
<path d="M176.3 121.9h.6v2.1h-.6z" fill-rule="evenodd"/>
<path d="M176.3 130.3h.6v2.1h-.6z" fill-rule="evenodd"/>
<path d="M176.3 121.9h.6v2.1h-.6z" fill-rule="evenodd"/>
<path d="M176.3 130.3h.6v2.1h-.6z" fill-rule="evenodd"/>
<path d="M231.7 125.4h.6v2.1h-.6z" fill-rule="evenodd"/>
<path d="M231.7 125.4h.6v2.1h-.6z" fill-rule="evenodd"/>
<path d="M231.7 125.4h.6v2.1h-.6z" fill-rule="evenodd"/>
<path d="M232.3 125.4h.9v2.1h-.9z" fill-rule="evenodd"/>
<path d="M232.3 125.4h.9v2.1h-.9z" fill-rule="evenodd"/>
<path d="M232.3 125.4h.9v2.1h-.9z" fill-rule="evenodd"/>
<path d="M259.3 125.4h.9v2.1h-.9z" fill-rule="evenodd"/>
<path d="M259.3 125.4h.9v2.1h-.9z" fill-rule="evenodd"/>
<path d="M259.3 125.4h.9v2.1h-.9z" fill-rule="evenodd"/>
<path d="M260.2 125.4h.6v2.1h-.6z" fill-rule="evenodd"/>
<path d="M260.2 125.4h.6v2.1h-.6z" fill-rule="evenodd"/>
<path d="M260.2 125.4h.6v2.1h-.6z" fill-rule="evenodd"/>
<path d="M55.7 158.1h1.2v.6h-1.2z" fill-rule="evenodd"/>
<path d="M55.7 158.1h1.2v.6h-1.2z" fill-rule="evenodd"/>
<path d="M55.7 181.9h1.2v.7h-1.2z" fill-rule="evenodd"/>
<path d="M55.7 181.9h1.2v.7h-1.2z" fill-rule="evenodd"/>
<path d="M59.7 205.3h2.1v1.4h-2.1z" fill-rule="evenodd"/>
<path d="M59.7 205.3h2.1v1.4h-2.1z" fill-rule="evenodd"/>
<path d="M68.1 205.3h2.1v1.4h-2.1z" fill-rule="evenodd"/>
<path d="M68.1 205.3h2.1v1.4h-2.1z" fill-rule="evenodd"/>
<path d="M157.1 206.7h2.1v1.4h-2.1z" fill-rule="evenodd"/>
<path d="M157.1 206.7h2.1v1.4h-2.1z" fill-rule="evenodd"/>
<path d="M165.5 206.7h2.1v1.4h-2.1z" fill-rule="evenodd"/>
<path d="M165.5 206.7h2.1v1.4h-2.1z" fill-rule="evenodd"/>
<circle cx="61.1" cy="53.9" r="1.04"/>
<circle cx="61.1" cy="44.8" r="1.06"/>
<circle cx="68.8" cy="53.9" r="1.03"/>
<circle cx="68.8" cy="44.8" r="1.04"/>
<circle cx="61.1" cy="60.2" r="1.06"/>
<circle cx="61.1" cy="66.5" r="1.05"/>
<circle cx="68.8" cy="66.5" r="1.04"/>
<circle cx="68.8" cy="60.2" r="1.05"/>
<circle cx="250.6" cy="68.5" r=".63"/>
<circle cx="250.6" cy="72.7" r=".62"/>
<circle cx="254.8" cy="68.5" r=".64"/>
<circle cx="254.8" cy="72.7" r=".63"/>
<circle cx="61.1" cy="87.8" r="1.06"/>
<circle cx="68.8" cy="87.8" r="1.04"/>
<circle cx="61.1" cy="115.4" r="1.06"/>
<circle cx="61.1" cy="109.1" r="1.06"/>
<circle cx="68.8" cy="115.4" r="1.04"/>
<circle cx="68.8" cy="109.1" r="1.05"/>
<circle cx="61.1" cy="130" r="1.04"/>
<circle cx="61.1" cy="121.6" r="1.04"/>
<circle cx="68.8" cy="130" r="1.03"/>
<circle cx="68.8" cy="121.7" r="1.03"/>
</g>
<g fill="none" stroke="#000" stroke-width=".2" stroke-dasharray="2.1 2.1" stroke-linecap="butt">
<path d="M47.4 127.7h8.2M47.4 125.1h8.2M47.4 125.1a1.31 1.31 0 0 0-1.3 1.3 1.31 1.31 0 0 0 1.3 1.3M55.6 127.7a1.31 1.31 0 0 0 1.3-1.3 1.31 1.31 0 0 0-1.3-1.3M59.7 125.3l-4.1-.2M65.8 125.3l8.8-1.1M74.6 124.2h8.2M74.6 121.6h8.2M74.6 121.6a1.29 1.29 0 0 0-1.3 1.3 1.29 1.29 0 0 0 1.3 1.3M82.8 124.2a1.29 1.29 0 0 0 1.3-1.3 1.29 1.29 0 0 0-1.3-1.3M59.9 158.1v.6M60.5 156.3v3.5"/>
<path d="M61.1 158.1v.6M151.6 159.3h4.7M151.6 156.7h4.7M151.6 156.7a1.29 1.29 0 0 0-1.4 1.3 1.29 1.29 0 0 0 1.4 1.3M156.3 159.3a1.29 1.29 0 0 0 1.3-1.3 1.29 1.29 0 0 0-1.3-1.3M159.6 159.4v.6M160.2 157.6v3.5M160.9 159.4v.6M163.8 159.4v.6M164.4 157.6v3.5M165.1 159.4v.6M59.9 181.9v.7"/>
<path d="M60.5 180.1v3.5M61.1 181.9v.7M151.6 183.1h4.7M151.6 180.5h4.7M151.6 180.5a1.29 1.29 0 0 0-1.4 1.3 1.29 1.29 0 0 0 1.4 1.3M156.3 183.1a1.29 1.29 0 0 0 1.3-1.3 1.29 1.29 0 0 0-1.3-1.3M159.6 183.2v.7M160.2 181.4v3.5M160.9 183.2v.7M163.8 183.2v.7M164.4 181.4v3.5M165.1 183.2v.7"/>
</g>
<g fill="none" stroke="#000" stroke-width=".3">
<path d="M57.3 40.6h15.3v95h-15.3zM148.4 41.9v129.3M149.3 41.9v129.3M149.4 50.5h25.9v.7h-25.9zM175.4 41.9v129.3M176.3 41.9v129.3M149.4 78.3h25.9v.6h-25.9zM239.6 70.2h-.9v13.9h.9v-6.7h26.2v6.7h.9v-13.9h-.9M239.6 66.4h26.2v10.5h-26.2zM239.6 75.8l1.1 1.1M265.8 75.8l-1.1 1.1M149.4 99.2h25.9v.7h-25.9z"/>
<path d="M231.7 114.9h.6v15.4h-.6zM232.3 115.6h.9v6.7h26.1v-6.7h.9M260.2 114.9h.6v15.4h-.6zM58 135.6v34.3M72 135.6v34.3M148.4 136.9h-.6v-95h29.1v95h-.6M149.4 126.5h25.9v.7h-25.9zM232.3 129.6h.9v-6.7h26.1v6.7h.9M234.3 122.3l-1-1v-5.3h25.9v5.3l-1 1M234.3 122.9l-1 1v5.2h25.9v-5.2l-1-1M58 158.1h-3.8v.6h3.8M58 170v23.7"/>
<path d="M72 170v23.7M148.4 171.3v23.8M149.3 171.3v23.8M175.4 171.3v23.8M176.3 171.3v23.8M58 193.8v11.5M58 181.9h-3.8v.7h3.8M64.4 192.9h1.1l-.5 .9zM72 193.8v11.5M148.2 193.8a.7 .7 0 0 1 .9 .7 .7 .7 0 0 1-.9 .7M148.2 194.9l.2 .2M148.2 194.2h.7l-.5 .9"/>
<path d="M148.4 195.1v11.6M149.3 195.1v11.6M175.4 195.1v11.6M176.3 195.1v11.6M324.6 188.9h86.2l.1 98.3h-86.3zM56.6 205.3h16.8v1.4h-16.8zM146.9 206.7h30.8v1.4h-30.8zM324.6 206.7h86.3M324.6 239.3h86.3M324.6 223.9h86.3M324.6 270.8h86.3M324.6 279h86.3"/>
<path d="M345.1 270.8v16.4M366.6 270.8v16.4M383.5 270.8v16.4"/>
<circle cx="65" cy="193.2" r=".7"/>
</g>
<g fill="none" stroke="#000" stroke-width=".2" stroke-dasharray="1.1 0 2.1 .7 0 1.4" stroke-linecap="butt">
<path d="M57.3 40.6v95M58 40.6v95M58.4 49.2h6.3M58.4 49.9v-.7M63.7 49.2v.7M64.7 40.6v97M64.7 49.2v.7M64.7 49.9h-6.3M65.2 40.6v101M65.2 49.2h6.3M65.2 49.9v-.7M66.3 49.2v.7"/>
<path d="M71.5 49.2v.7M71.5 49.9h-6.3M72 40.6h-14M72.6 40.6h-15.3M72.6 40.6v95M148.4 41.9v95M149.4 51.2v-.7M150.4 51.2v-.7M150.4 50.5v.7M174.3 51.2v-.7M175.3 50.5h-25.9M175.3 50.5v.7"/>
<path d="M175.3 51.2h-25.9M176.3 41.9v95M58.4 76.9h6.3M58.4 77.6v-.7M63.7 76.9v.7M64.7 76.9v.7M64.7 77.6h-6.3M65.2 76.9h6.3M65.2 77.6v-.7M66.3 76.9v.7M71.5 76.9v.7M71.5 77.6h-6.3"/>
<path d="M149.4 78.9v-.6M150.4 78.9v-.6M150.4 78.3v.6M174.3 78.9v-.6M175.3 78.3h-25.9M175.3 78.3v.6M175.3 78.9h-25.9M239.6 70.2v5.6M240.7 76.9h24M265.8 70.2v5.6M58.4 97.9h6.3M58.4 98.6v-.7"/>
<path d="M63.7 97.9v.7M64.7 97.9v.7M64.7 98.6h-6.3M65.2 97.9h6.3M65.2 98.6v-.7M66.3 97.9v.7M71.5 97.9v.7M71.5 98.6h-6.3M149.4 99.9v-.7M150.4 99.9v-.7M150.4 99.2v.7M174.3 99.9v-.7"/>
<path d="M175.3 99.2h-25.9M175.3 99.2v.7M175.3 99.9h-25.9M233.3 116v5.3M259.2 116h-25.9M58.4 125.2h6.3M58.4 125.8v-.6M63.7 125.2v.6M64.7 125.2v.6M64.7 125.8h-6.3M65.2 125.2h6.3M65.2 125.8v-.6"/>
<path d="M66.3 125.2v.6M71.5 125.2v.6M71.5 125.8h-6.3M72 135.6v-95M72.6 135.6h-15.3M149.4 127.2v-.7M150.4 127.2v-.7M150.4 126.5v.7M174.3 127.2v-.7M175.3 126.5h-25.9M175.3 126.5v.7M175.3 127.2h-25.9"/>
<path d="M233.3 123.9v5.2M233.3 129.1h25.9M233.3 121.3l1 1M234.3 122.9h23.9M234.3 122.3h23.9M234.3 122.9l-1 1M258.2 122.9h-23.9M258.2 122.3l1-1M259.2 129.1v-5.2M259.2 123.9l-1-1M259.2 121.3v-5.3M58 158.1h6.7"/>
<path d="M58 158.7h6.7M63.7 158.1v.6M64.7 140.5v5.6M64.7 146.2v23.7M64.7 158.1v.6M65.2 144.5v1.6M65.2 146.2v23.7M150.3 159.4v.6M175.4 159.4h-26.1M175.4 159.4v.6M64.7 170v23.7M65.2 170v23.7"/>
<path d="M149.3 160v-.6M174.3 160v-.6M175.4 160h-26.1M58 181.9h6.7M58 182.6h6.7M63.7 181.9v.7M64.7 193.8v11.5M64.7 181.9v.7M65.2 193.8v11.5M149.3 183.9v-.7M150.3 183.2v.7M174.3 183.9v-.7"/>
<path d="M175.4 183.2h-26.1M175.4 183.2v.7M175.4 183.9h-26.1M58 205.3h14M176.3 206.7h-27.9"/>
</g>
<g fill="none" stroke="#000" stroke-width=".2" stroke-dasharray=".4 3.2 0 .7 1.4 0 2.8 .7 0 1.4 1.4 0 2.8" stroke-linecap="butt">
<path d="M259.7 77.2h-14M252.7 84.1v-13.9M65 137.6v-104M162.3 123.9v-88.9M246.3 129.6v-13.7M253.2 122.6h-13.9M65 146.1v-1.6M65 141.6v-1.1M162.3 147.4v-21.1M65 169.9v-23.7M162.3 171.2v-23.7M65 193.7v-23.7"/>
<path d="M162.3 195.1v-23.8M65 212.3v-1.7M65 208.2v-14.4M162.3 213.6v-18.5"/>
</g>
<path d="M98 293.3h38.2" fill="none" stroke="#00f" stroke-width=".3"/>
<g font-size="6.1">
<text x="356.5" y="255.5">COLUMN</text>
<text x="359.1" y="263.3">2-C47</text>
</g>
<text font-size="4.8" x="341.5" y="218.6">MADAR GROUP JORDAN</text>
<text font-size="4.2" x="12.5" y="292.7">PDF created with pdfFactory Pro trial version www.pdffactory.com</text>
<g font-size="3.6">
<text x="346.1" y="193.2">---------</text>
<text x="347.7" y="198.6">----------</text>
<text x="345.8" y="234.2">-------------------</text>
</g>
<g font-size="3.2">
<text x="135.7" y="95.4">B</text>
<text x="186.8" y="95.4">B</text>
<text x="135.7" y="155.5">A</text>
<text x="186.8" y="155.5">A</text>
<text x="57.5" y="177.9" transform="rotate(-90 57.5 177.9)">2-C47</text>
<text x="135.7" y="179.4">A</text>
<text x="186.8" y="179.4">A</text>
<text x="147.9" y="200.8" transform="rotate(-90 147.9 200.8)">2-C47</text>
<text x="56.9" y="223.8">TOP VIEW</text>
<text x="141.7" y="222.4">FRONT VIEW</text>
<text x="72.9" y="273.5">MARK:</text>
<text x="90" y="273.5">2-C47</text>
<text x="72.4" y="278">QTY:</text>
<text x="86" y="278.1">1</text>
<text x="72.2" y="282.6">DESC.:</text>
<text x="88.1" y="282.4">IPE400-J</text>
</g>
<text font-size="3" x="348.8" y="204.5">---------</text>
<g font-size="2.8">
<text x="37.9" y="39.8">11703</text>
<text x="87" y="39.8">11703</text>
<text x="124.1" y="41.1">11703</text>
<text x="184.4" y="41.1">11703</text>
<text x="36.1" y="47.6" transform="rotate(-90 36.1 47.6)">132</text>
<text x="83.9" y="44">11643</text>
<text x="94.8" y="44.3" transform="rotate(-90 94.8 44.3)">60</text>
<text x="181.2" y="45.3">11643</text>
<text x="192.2" y="45.6" transform="rotate(-90 192.2 45.6)">60</text>
<text x="37.9" y="49">11571</text>
<text x="83.9" y="53">11513</text>
<text x="94.8" y="51.7" transform="rotate(-90 94.8 51.7)">130</text>
<text x="122.3" y="48.9" transform="rotate(-90 122.3 48.9)">132</text>
<text x="124.1" y="50.3">11571</text>
<text x="192.2" y="53" transform="rotate(-90 192.2 53)">130</text>
<text x="83.9" y="59.3">11423</text>
<text x="94.8" y="58.6" transform="rotate(-90 94.8 58.6)">90</text>
<text x="181.2" y="54.3">11513</text>
<text x="192.2" y="59.9" transform="rotate(-90 192.2 59.9)">90</text>
<text x="83.9" y="65.6">11333</text>
<text x="94.8" y="64.9" transform="rotate(-90 94.8 64.9)">90</text>
<text x="181.2" y="60.6">11423</text>
<text x="36.1" y="66.1" transform="rotate(-90 36.1 66.1)">398</text>
<text x="122.3" y="67.4" transform="rotate(-90 122.3 67.4)">398</text>
<text x="181.2" y="66.9">11333</text>
<text x="192.2" y="66.2" transform="rotate(-90 192.2 66.2)">90</text>
<text x="37.9" y="76.8">11173</text>
<text x="231.1" y="76.5" transform="rotate(-90 231.1 76.5)">64</text>
<text x="231.1" y="72.1" transform="rotate(-90 231.1 72.1)">60</text>
<text x="94.8" y="79.4" transform="rotate(-90 94.8 79.4)">305</text>
<text x="124.1" y="78.1">11173</text>
<text x="192.2" y="80.8" transform="rotate(-90 192.2 80.8)">305</text>
<text x="87" y="86.9">11028</text>
<text x="184.4" y="88.3">11028</text>
<text x="36.1" y="90.5" transform="rotate(-90 36.1 90.5)">300</text>
<text x="122.3" y="91.8" transform="rotate(-90 122.3 91.8)">300</text>
<text x="250.1" y="90.2">30</text>
<text x="252.2" y="94.2">30</text>
<text x="37.9" y="97.8">10873</text>
<text x="94.8" y="100.7" transform="rotate(-90 94.8 100.7)">305</text>
<text x="124.1" y="99.1">10873</text>
<text x="192.2" y="102.1" transform="rotate(-90 192.2 102.1)">305</text>
<text x="87" y="108.2">10723</text>
<text x="94.8" y="113.8" transform="rotate(-90 94.8 113.8)">90</text>
<text x="184.4" y="109.5">10723</text>
<text x="36.1" y="114.5" transform="rotate(-90 36.1 114.5)">390</text>
<text x="83.9" y="114.5">10633</text>
<text x="122.3" y="115.9" transform="rotate(-90 122.3 115.9)">390</text>
<text x="181.2" y="115.9">10633</text>
<text x="192.2" y="115.1" transform="rotate(-90 192.2 115.1)">90</text>
<text x="37.9" y="125">10483</text>
<text x="83.9" y="120.8">10543</text>
<text x="94.8" y="120" transform="rotate(-90 94.8 120)">90</text>
<text x="181.2" y="122.1">10543</text>
<text x="192.2" y="121.4" transform="rotate(-90 192.2 121.4)">90</text>
<text x="274.5" y="122.2" transform="rotate(-90 274.5 122.2)">55</text>
<text x="83.9" y="129.2">10423</text>
<text x="94.8" y="128.2" transform="rotate(-90 94.8 128.2)">120</text>
<text x="113.1" y="128.9" transform="rotate(-90 113.1 128.9)">11723</text>
<text x="124.1" y="126.3">10483</text>
<text x="139.1" y="128.2" transform="rotate(-90 139.1 128.2)">11703</text>
<text x="181.2" y="130.5">10423</text>
<text x="192.2" y="129.5" transform="rotate(-90 192.2 129.5)">120</text>
<text x="270.5" y="126.1" transform="rotate(-90 270.5 126.1)">55</text>
<text x="61.5" y="140.2">55</text>
<text x="237.4" y="138.4">186</text>
<text x="36.1" y="145.4" transform="rotate(-90 36.1 145.4)">2781</text>
<text x="65.4" y="144.1">55</text>
<text x="37.9" y="157.9">7702</text>
<text x="36.1" y="173.8" transform="rotate(-90 36.1 173.8)">3869</text>
<text x="57.5" y="168.3" transform="rotate(-90 57.5 168.3)">/ 189</text>
<text x="94.8" y="171.6" transform="rotate(-90 94.8 171.6)">10423</text>
<text x="122.3" y="170.8" transform="rotate(-90 122.3 170.8)">10483</text>
<text x="192.2" y="172.9" transform="rotate(-90 192.2 172.9)">10423</text>
<text x="37.9" y="181.7">3834</text>
<text x="147.9" y="191.2" transform="rotate(-90 147.9 191.2)">/ 189</text>
<text x="36.1" y="197.1" transform="rotate(-90 36.1 197.1)">3834</text>
<text x="94.9" y="204.3" transform="rotate(-90 94.9 204.3)">RD</text>
<text x="139.1" y="208.9" transform="rotate(-90 139.1 208.9)">20</text>
<text x="192.3" y="205.6" transform="rotate(-90 192.3 205.6)">RD</text>
<text x="61.3" y="218.4">60</text>
<text x="65.5" y="218.4">60</text>
<text x="158.7" y="216.9">60</text>
<text x="162.9" y="216.9">60</text>
<text x="9.8" y="290">06/12/2026 * 15:31:13</text>
</g>
<g font-size="2.5">
<text x="324.6" y="139.9">GENERAL NOTES:</text>
<text x="324.6" y="148.7">2. ALL DIMENSIONS ARE IN MM (UON).</text>
<text x="324.6" y="144.9">1. ALL HOLES ARE 22 mm</text>
<text x="357.8" y="144.9">DIA (UON).</text>
<text x="324.6" y="152.5">3. UNLESS OTHERWISE NOTED ALL FILLET WELD SIZE SHALL BE</text>
<text x="324.6" y="160.2">4. RD DENOTES BASE LINE = 00</text>
<text x="328.4" y="156.4">7mm FILLET CONTINUOUS(UON)</text>
<text x="325.6" y="210.3">PROJECT NAME:</text>
<text x="326" y="226.9">CONTRACTOR:</text>
<text x="326" y="244.4">DRAWING TITLE:</text>
</g>
<g font-size="2.4">
<text x="326.7" y="274.7">CHECKED BY</text>
<text x="347" y="275">A.A</text>
<text x="368.1" y="275.1">SCALE</text>
<text x="326.7" y="283.6">DATE</text>
<text x="348.1" y="283.9">A.A</text>
<text x="367.5" y="282.6">SHEET NO.</text>
</g>
<g font-size="2.3">
<text x="73.5" y="43.2">18 - Ø30</text>
<text x="74.9" y="53.6" transform="rotate(-90 74.9 53.6)">206 BS</text>
<text x="152.6" y="59.4">206</text>
<text x="168.1" y="62.9">206</text>
<text x="245.1" y="65.9">417</text>
<text x="256.8" y="69">4 - ?18</text>
<text x="224.9" y="84.9" transform="rotate(-90 224.9 84.9)">TOP VIEW</text>
<text x="240.3" y="100">FRONT VIEW</text>
<text x="241.9" y="104.9">A - A</text>
<text x="245.7" y="115.6">394 BS</text>
<text x="263.7" y="115.9">206</text>
<text x="75" y="123.8">4x 394</text>
<text x="154.8" y="126">4x 394 BS</text>
<text x="47.8" y="127.3">4x 394</text>
<text x="224.6" y="131">206</text>
<text x="220.6" y="132.1" transform="rotate(-90 220.6 132.1)">TOP VIEW</text>
<text x="241" y="132.4">394 BS</text>
<text x="242.2" y="144.8">FRONT VIEW</text>
<text x="243.8" y="149.7">B - B</text>
<text x="48.9" y="156.1">417</text>
<text x="151.9" y="158.9">417</text>
<text x="48.9" y="185.9">417</text>
<text x="151.9" y="182.7">417</text>
<text x="72.1" y="209.4">4 - Ø30</text>
<text x="156.5" y="204.9">230</text>
<text x="63.3" y="210.3">230</text>
</g>
<g font-size="2">
<text x="282.5" y="14.6">BILL OF MATERIALS</text>
<text x="311.9" y="14.4">ASSEMBLY POS.</text>
<text x="324.6" y="17.9">LENGTH</text>
<text x="334.9" y="14.4">2-C47</text>
<text x="339.5" y="17.9">Material</text>
<text x="353.1" y="14.2">No. Required</text>
<text x="357.4" y="17.9">UNIT</text>
<text x="370.9" y="14.2">1</text>
<text x="382.7" y="14.2">POS. NO.</text>
<text x="393.7" y="14.3">189</text>
<text x="282.7" y="19.1">POS. NO.</text>
<text x="294.5" y="19">QTYN.</text>
<text x="307.6" y="18.7">Profile</text>
<text x="326.5" y="20.4">(mm)</text>
<text x="395.1" y="19.6">NOTE</text>
<text x="282.9" y="25.8">189</text>
<text x="296.8" y="26">1</text>
<text x="324.7" y="25.9">11703.1</text>
<text x="337.4" y="25.9">S235JR</text>
<text x="353.3" y="25.9">65.40</text>
<text x="371.4" y="25.9">765.38</text>
<text x="382.3" y="25.9">765.38</text>
<text x="282.9" y="30">206</text>
<text x="282.9" y="34.3">230</text>
<text x="296.8" y="30.2">2</text>
<text x="296.8" y="34.4">1</text>
<text x="324.7" y="30.1">1360.0</text>
<text x="324.7" y="34.4">440.0</text>
<text x="337.4" y="30.1">S235JR</text>
<text x="337.4" y="34.3">S235JR</text>
<text x="353.3" y="30.1">18.79</text>
<text x="353.3" y="34.4">16.58</text>
<text x="371.4" y="30.1">18.79</text>
<text x="371.4" y="34.3">16.58</text>
<text x="382.3" y="30.2">37.58</text>
<text x="382.3" y="34.4">16.58</text>
<text x="282.9" y="38.5">394</text>
<text x="296.8" y="38.6">8</text>
<text x="324.7" y="38.6">372.0</text>
<text x="337.4" y="38.6">S235JR</text>
<text x="353.3" y="38.6">2.61</text>
<text x="371.4" y="38.6">2.61</text>
<text x="382.3" y="38.6">20.88</text>
<text x="282.6" y="47.1">Total Weight</text>
<text x="282.9" y="42.7">417</text>
<text x="296.8" y="42.9">2</text>
<text x="324.7" y="42.8">374.0</text>
<text x="337.4" y="42.8">S235JR</text>
<text x="353.3" y="42.8">4.39</text>
<text x="371.4" y="46.9">849.7</text>
<text x="371.4" y="42.7">4.39</text>
<text x="382.3" y="42.9">8.77</text>
<text x="317.1" y="58.2">EACH</text>
<text x="317.1" y="54.1">BOLT, NUT &amp; WASHERS MATERIAL LIST</text>
<text x="328.2" y="58.2">REMARK</text>
<text x="369.7" y="57">UNIT WEIGHT</text>
<text x="373.1" y="59.1">KG/1000</text>
<text x="387.6" y="58.1">WEIGHT (KG)</text>
<text x="318.8" y="62.3">4</text>
<text x="327.9" y="62.5">M24x55 BOLTS</text>
<text x="358.6" y="62.5">A307</text>
<text x="369.9" y="62.5">291.0</text>
<text x="388.4" y="62.3">1.16</text>
<text x="318.8" y="70.3">4</text>
<text x="318.9" y="66.2">4</text>
<text x="328.1" y="66.3">M24</text>
<text x="328.3" y="70.3">M24</text>
<text x="338.2" y="66.3">NUTS</text>
<text x="338.2" y="70.3">WASHERS</text>
<text x="358.7" y="66.5">A307</text>
<text x="358.7" y="70.4">A307</text>
<text x="370" y="66.2">104.0</text>
<text x="370.1" y="70.1">32.0</text>
<text x="388.4" y="66.3">0.42</text>
<text x="388.4" y="70.2">0.13</text>
<text x="316.7" y="74.4">Total weight</text>
<text x="388.6" y="74.2">1.71</text>
<text x="397.6" y="74.2">(KG)</text>
</g>
<g font-size="1.9">
<text x="325.7" y="187.8">REV.</text>
<text x="332.8" y="187.6">DATE</text>
<text x="360.3" y="187.7">DESCRIPTION</text>
<text x="392.1" y="187.6">DRN</text>
<text x="398.8" y="187.6">CHK</text>
<text x="405.6" y="187.7">DSN</text>
<text x="9.5" y="286.8" transform="rotate(-90 9.5 286.8)">Tekla structures</text>
</g>
<g font-size="1.8">
<text x="376" y="17.9">weight (kg)</text>
<text x="355.5" y="20.7">weight kg/m</text>
<text x="373.6" y="21.7">QTY.</text>
<text x="383.5" y="21.8">TOTAL</text>
<text x="302.3" y="25.9">IPE400-J</text>
<text x="302.3" y="30.1">PL8*220</text>
<text x="302.3" y="34.3">PL20*240</text>
<text x="302.3" y="38.6">PL10*90</text>
<text x="302.3" y="42.8">PL10*150</text>
<text x="388.1" y="46.7">(kg)</text>
</g>
</svg>
